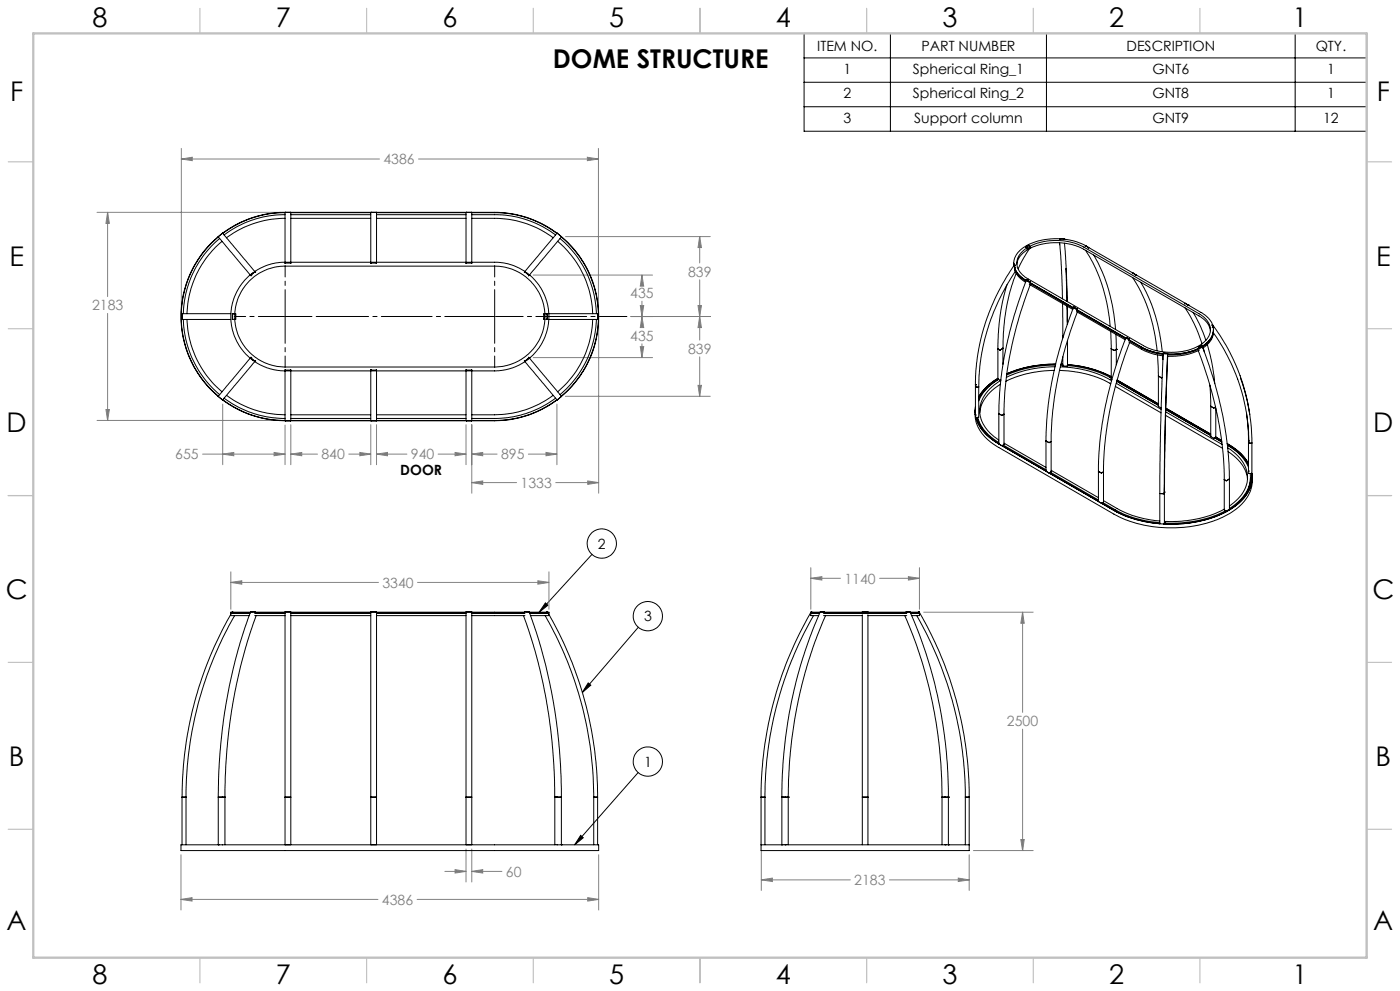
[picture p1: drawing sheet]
<svg xmlns="http://www.w3.org/2000/svg" width="420mm" height="297mm" viewBox="0 0 420 297" stroke-linecap="round" stroke-linejoin="round" font-family="sans-serif">
<g fill="none" stroke="#000" stroke-width=".3">
<path d="M241.2 10h168.8v29.3h-168.8zM241.2 17.4h168.8M267.1 10v29.3M313.9 10v29.3M388.5 10v29.3M241.2 24.7h168.8M241.2 32h168.8M148.2 94.9h.3M148.4 94.7v.3M177.6 166.2l-15.9 17.3M163.6 180.7l.8 .7-2.7 2.1zM191.5 188l-16.8 19.5"/>
<path d="M176.5 204.7l.7 .6-2.5 2.2zM191.5 231.5l-19.1 21.7M174.2 250.4l.8 .7-2.6 2.1z"/>
<circle cx="180.5" cy="162.9" r="4.4"/>
<circle cx="194.4" cy="184.6" r="4.4"/>
<circle cx="194.4" cy="228.3" r="4.4"/>
</g>
<g fill="none" stroke="#808080" stroke-width=".3">
<path d="M54.4 47.7l3.3-.6v1.1zM54.4 44.5v49.1M54.4 47.7h59.4M125.6 47.7h53.9M176.2 47.1l3.3 .6-3.3 .5zM179.5 44.5v49.1M29.1 63.6h55.1M32.3 63.6l.5 3.4h-1zM32.3 63.6v25.3M169.7 70.9h43.4M209.9 70.9l.5 3.3h-1zM209.9 70.9v7.9"/>
<path d="M32.3 93.9v32.1M159.9 82.4h35.9M179.6 96.1v51.7M189.3 94.9h23.8M192.1 91.6h1l-.5 3.3zM192.6 82.4l.5 3.4h-1zM192.6 94.9l.5 3.3h-1zM192.6 82.4v2.8M192.6 90.3v7.7M209.4 91.6h1l-.5 3.3zM209.9 94.9l.5 3.3h-1zM209.9 83.9v18"/>
<path d="M160 107.2h35.8M169.6 118.8h43.5M192.1 103.9h1l-.5 3.3zM192.6 103v4.2M209.4 115.5h1l-.5 3.3zM209.9 107v11.8M29.1 126h55.1M31.8 122.7h1l-.5 3.3zM60.8 136.1h24.7M66.8 136.1l3.3-.5v1zM66.8 121.1v18.2M82.2 135.6l3.3 .5-3.3 .5z"/>
<path d="M85.5 127.4v11.9M87.2 136.1l3.3-.5v1zM87.2 136.1h8M87.2 127.3v12M104.6 136.1h6.6M107.9 135.6l3.3 .5-3.3 .5zM111.2 127.3v12M113 136.1l3.2-.5v1zM113 127.3v12M113 136.1h9.1M131.4 136.1h8.4M136.5 135.6l3.3 .5-3.3 .5z"/>
<path d="M139.8 127.3v12M141.5 136.1l3.3-.5v1zM141.5 127.3v20.5M141.5 136.1h7.6M158.5 136.1h8.6M163.8 135.6l3.3 .5-3.3 .5zM167.1 121.1v18.2M141.5 144.6l3.3-.5v1.1zM141.5 144.6h13.5M166.7 144.6h12.9M176.3 144.1l3.3 .5-3.3 .6zM69.3 174.6l3.2-.5v1z"/>
<path d="M69.3 171.4v11.2M69.3 174.6h44.2M125.3 174.6h39.4M161.4 174.1l3.3 .5-3.3 .5zM164.7 171.4v11.2M243.2 173.3l3.4-.5v1zM243.2 170.1v12.5M243.2 173.3h8.9M263.9 173.3h11.9M272.5 172.8l3.3 .5-3.3 .5zM275.8 170.1v12.5M277.1 183.5h32.9"/>
<path d="M306.8 183.5l.5 3.3h-1.1zM306.8 183.5v30M306.8 218.5v36.4M54.3 256.2v16.5M139.8 254.5v9.8M141.5 254.5v9.8M179.6 256.2v16.5M228.4 255v11.9M290.8 256.2v10.7M292 254.9h18M306.2 251.6h1.1l-.5 3.3zM54.3 269.6l3.3-.6v1z"/>
<path d="M54.3 269.6h59.1M125.1 269.6h54.5M133.5 261.2h6.3M136.5 260.6l3.3 .6-3.3 .5zM141.5 261.2l3.3-.6v1.1zM141.5 261.2h9.1M176.3 269l3.3 .6-3.3 .4zM228.4 263.7l3.3-.5v1zM228.4 263.7h26.7M266.8 263.7h24M287.5 263.2l3.3 .5-3.3 .5z"/>
</g>
<path d="M85.3 94.9h-15M85.5 94.6v-15M85.5 95.1v15M85.8 94.9h15M148.4 94.6v-15M148.4 95.1v15" fill="none" stroke="#000" stroke-width=".3" stroke-dasharray="15.2 1.3 1.3 1.3" stroke-dashoffset="7.5"/>
<path d="M148.1 94.9h-52.2" fill="none" stroke="#000" stroke-width=".3" stroke-dasharray="15.2 1.3 1.3 1.3" stroke-dashoffset=".6"/>
<path d="M148.7 94.9h39.4" fill="none" stroke="#000" stroke-width=".3" stroke-dasharray="15.2 1.3 1.3 1.3" stroke-dashoffset="7"/>
<path d="M85.5 94.9v-.2M85.5 94.9h-.1M85.5 94.9v.1M85.5 94.9h.2" fill="none" stroke="#000" stroke-width=".3" stroke-dasharray="15.2 1.3 1.3 1.3"/>
<g fill="none" stroke="#c0c0c0" stroke-width=".35">
<path d="M60 2.5v7.5M110 2.5v7.5M160 2.5v7.5M210 2.5v7.5M260 2.5v7.5M310 2.5v7.5M360 2.5v7.5M2.5 48.5h7.5M410 48.5h7.5M2.5 98.5h7.5M410 98.5h7.5M2.5 148.5h7.5"/>
<path d="M410 148.5h7.5M2.5 198.5h7.5M410 198.5h7.5M2.5 248.5h7.5M410 248.5h7.5M60 287v7.5M110 287v7.5M160 287v7.5M210 287v7.5M260 287v7.5M310 287v7.5M360 287v7.5"/>
</g>
<path d="M10 10h400v277h-400z" fill="none" stroke="#c0c0c0" stroke-width=".7"/>
<path d="M163.6 180.7l.8 .7-2.7 2.1zM174.2 250.4l.8 .7-2.6 2.1zM176.5 204.7l.7 .6-2.5 2.2z" fill="#000"/>
<path d="M136.5 260.6l3.3 .6-3.3 .5zM141.5 261.2l3.3-.6v1.1zM54.3 269.6l3.3-.6v1zM176.3 269l3.3 .6-3.3 .4zM161.4 174.1l3.3 .5-3.3 .5zM69.3 174.6l3.2-.5v1zM243.2 173.3l3.4-.5v1zM272.5 172.8l3.3 .5-3.3 .5zM228.4 263.7l3.3-.5v1zM287.5 263.2l3.3 .5-3.3 .5zM306.8 183.5l.5 3.3h-1.1zM306.2 251.6h1.1l-.5 3.3zM209.4 91.6h1l-.5 3.3zM209.9 70.9l.5 3.3h-1zM192.6 82.4l.5 3.4h-1zM192.1 91.6h1l-.5 3.3zM209.4 115.5h1l-.5 3.3zM209.9 94.9l.5 3.3h-1zM192.1 103.9h1l-.5 3.3zM192.6 94.9l.5 3.3h-1zM176.3 144.1l3.3 .5-3.3 .6zM141.5 144.6l3.3-.5v1.1zM136.5 135.6l3.3 .5-3.3 .5zM113 136.1l3.2-.5v1zM107.9 135.6l3.3 .5-3.3 .5zM87.2 136.1l3.3-.5v1zM82.2 135.6l3.3 .5-3.3 .5zM66.8 136.1l3.3-.5v1zM163.8 135.6l3.3 .5-3.3 .5zM141.5 136.1l3.3-.5v1zM32.3 63.6l.5 3.4h-1zM31.8 122.7h1l-.5 3.3zM54.4 47.7l3.3-.6v1.1zM176.2 47.1l3.3 .6-3.3 .5z" fill="#808080"/>
<g fill="none" stroke="#000" stroke-width=".3">
<path d="M65.5 70.9v.1M65.5 71l9.6 11.4M65.5 71a31.2 31.2 0 0 0 0 47.7M65.5 70.9a31.2 31.2 0 0 0 0 47.9M65.9 71.5a30.5 30.5 0 0 0-10.9 22.5M66.6 72.3a29.6 29.6 0 0 0-10.5 21.7M66.7 69.9h.1M66.7 69.9l-1.2 1M66.8 69.9a31.5 31.5 0 0 1 18.7-6.3h62.9a30.9 30.9 0 0 1 18.7 6.3M66.8 69.9l9.6 11.4a16.3 16.3 0 0 1 9.1-2.7M85.5 63.7v14.9M85.5 63.7a31.2 31.2 0 0 0-18.6 6.3"/>
<path d="M85.5 64.3a30.4 30.4 0 0 0-18.3 6.1M85.5 65.4a29.7 29.7 0 0 0-17.6 5.9M85.5 78.7v.3M85.6 63.6l-.1 .1M85.6 78.7l-.1 .1M85.6 78.8v.2M85.6 78.7h1.5M87.1 63.6l.1 .1M87.1 78.7l.1 .1M87.1 78.8l.1 .2M87.2 63.7v14.9M87.2 78.7v.3"/>
<path d="M87.2 63.7h24M87.2 65.4h24M87.2 64.3h24M111.2 63.7v14.9M111.2 78.7v.3M111.3 63.6l-.1 .1M111.3 78.7l-.1 .1M111.3 78.8v.2M111.3 78.7h1.6M112.9 63.6l.1 .1M112.9 78.7l.1 .1M112.9 78.8v.2"/>
<path d="M113 63.7v14.9M113 78.7v.3M113 63.7h26.8M113 65.4h26.8M113 64.3h26.8M139.8 63.7v14.9M139.8 78.7v.3M139.9 63.6l-.1 .1M139.9 78.7l-.1 .1M139.9 78.8v.2M139.9 78.7h1.5M141.4 63.6l.1 .1"/>
<path d="M141.4 78.7l.1 .1M141.4 78.8l.1 .2M141.5 63.7v14.9M141.5 63.7h6.9a31 31 0 0 1 18.6 6.3M141.5 65.4h6.9a29.5 29.5 0 0 1 17.5 5.9M141.5 64.3h6.9a30.2 30.2 0 0 1 18.3 6.1M141.5 78.7v.3M167.1 69.9l1.3 1M167.1 69.9l-9.6 11.4a16.1 16.1 0 0 0-9.1-2.7h-62.9M167.3 72.3a29.6 29.6 0 0 1 10.5 21.7M168 71.5a30.5 30.5 0 0 1 10.9 22.5M168.4 70.9v.1"/>
<path d="M168.4 70.9a31.2 31.2 0 0 1 0 47.9M168.4 71l-9.5 11.4M168.4 71a31.2 31.2 0 0 1 0 47.7M304.1 78.8a1.94 1.94 0 0 1-.7 2.1l-1.8 2.8a61.7 61.7 0 0 0-9 31.6M304.1 79l.1 .6M304.1 79.1v.6M304.3 79.4l.1 .7 .2 .2-.2-.2M304.3 79.4l-.1 .1M304.3 79.4h.1M304.3 79.4l.2 .1M304.3 79.4l.1 .7M304.3 79.4v.1"/>
<path d="M305.1 79.2a7.3 7.3 0 0 1 5.6-5.5l3.1-.7 3.9-.3 3.3 .5 3.2 1 35.9 20.7a5.9 5.9 0 0 1 3 4.2M306.6 75.5l1.1-.9 1.9-1.1 1.6-.6 2.9-.7 4.5-.1 4.3 1 2.2 .9 35.8 20.8a4.7 4.7 0 0 1-.4 8.3l-1.7 1-2.1 .8-3.8 .6-4.8-.2-3.6-1-37.2-21.4a4.6 4.6 0 0 1-.7-7.4zM307.7 74l-.1 .1M307.7 74l.1 .2M307.7 74h.1M308 74.5l.2 .1M308.2 74.6h.1M308.6 73.6l.1 .1-.2-.2-.8 .5M308.6 73.6h.1M308.6 73.6l-.9 .4M308.9 74.5l-1.8 2.8-1.7 3.3M308.9 74l.2 .2"/>
<path d="M309 74l.1 .2M309.1 74.2h.1M309.1 74.2l-.9 .4M309.1 74.2l-.1 .2M317.9 72.7l.5 7.3 .3 9.6M317.9 71.6h-2.4l-2.6 .3-2.1 .5-2.7 1.2a6 6 0 0 0-3.9 6.2l.1 .2M318 71.5l-.1 .1M318 71.6h.1M318 71.6l-.1 .2M318 71.5l1.2 .1M318 71.6h1.2M319.2 71.6l3.7 .8 2.8 1.3"/>
<path d="M319.2 71.6h.1M319.2 71.6v.2M319.3 72.9l.6 8.9 .3 8.6M325.6 75l3.1 5.5 1.9 4.8 1.5 5.8 1 6.8M325.6 73.7l-.1 .1M325.7 73.7h.1M325.7 73.7l.8 .5M325.7 73.7v.1M325.7 73.7h-.1M325.7 73.7l.9 .5M326.5 74.2v.1l.1-.1M326.5 74.2h.1"/>
<path d="M326.6 74.2h.1M326.6 74.2l13.2 7.6M328.1 76.4l2.6 5.1 1.8 4.9 1.4 6 .8 6.4M54.6 94.1l.1 1.6h14.6M54.7 94l-.1 .1M54.7 94h14.6M55 95.7a30.6 30.6 0 0 0 10.9 22.6M56.1 95.7a29.4 29.4 0 0 0 10.5 21.7M69.7 94h.3M69.7 95.7h.3M69.8 94v1.7M69.8 94.1v1.6h.2"/>
<path d="M69.8 94.1h.1M69.8 94.1h.2M70.4 94.1h.2M70.4 94l.3 .1v1.6h-.3M70.6 94.1h.1M70.7 94.1v1.6h-.3M74.8 84.2a15.4 15.4 0 0 1 10.7-4.4h62.9a15.1 15.1 0 0 1 15.1 15.1 15.1 15.1 0 0 1-15.1 15.1h-62.9a15.1 15.1 0 0 1-14-9.3 15.1 15.1 0 0 1 3.3-16.5zM75.1 82.5l.2 .2M75.2 82.5h.1M75.2 82.5l.2 .2M76.1 81.6a16.3 16.3 0 0 0 0 26.5M76.4 81.5h.1"/>
<path d="M76.4 81.4l.1 .1M76.4 81.5l-1.2 1M76.4 81.5l.2 .2M76.5 81.5l-1.3 1M76.5 81.5l.1 .1M157.3 81.6l.2-.2 1.2 1.1M157.3 81.7l.2-.2 1.1 1M157.9 81.6a16.3 16.3 0 0 1 0 26.5M158.6 82.5h.1M158.6 82.5l-.1 .2M158.7 82.5l-.1 .2M158.7 82.5h.1"/>
<path d="M163.3 94.1h.1M163.3 94.1v1.6h.2M163.3 94.1h.2M163.5 94h-.3v1.7h.3M163.9 94.1h.2M163.9 94h.3M163.9 95.7h.3M164.1 94l.1 .1M164.1 95.6l-.2 .1M164.1 94.1v1.5M164.2 95.6l-.1 .1M164.6 95.7h14.6"/>
<path d="M164.6 94h14.6M177.8 95.7a29.4 29.4 0 0 1-10.5 21.7M178.9 95.7a30.6 30.6 0 0 1-10.9 22.6M179.2 94l.1 .1M179.3 95.6l-.1 .1M179.3 94.1v1.5M302.1 85.4l-1.1 3.8-.9 5.1-.6 5.9-.1 4.3M304.4 80.3v.1a7.5 7.5 0 0 0 3.5 3.7l-3.5 10.1-2.4 9.1-1.6 9.6-.5 4.6-.3 6.5M304.4 80.3v.1a7.8 7.8 0 0 0 3.4 3.6l34.6 20M304.4 80.5v.1a7.6 7.6 0 0 0 3.4 3.6M304.4 80.9v.1a7.4 7.4 0 0 0 3.3 3.6M304.4 80.1h.1"/>
<path d="M304.6 81.4l-2.2 3.4a62 62 0 0 0-8.8 31.2M304.9 81.9l-1.9 5.3-1.2 5.5-.6 5.2-.3 6.4M307.9 83.9v.1M308 83.9l.9 .5M308 83.9h.1M308.8 84.6l13.2 7.6-3.3 9.4-2.5 9.8-1.7 9.6-.5 4.7-.2 6.4M308.8 84.8l13.1 7.6M308.8 85.2l13 7.5M308.8 84.4l.1 .1M308.9 84.4h.1M308.9 84.4l.1 .1M309.1 85.4l-3.5 10.1-2.7 11.1-.8 4.8-.7 6-.2 6.7"/>
<path d="M318.8 91v9.6M319.8 80.4l.3 9.9M320.1 91.8l.1 5.5M320.2 91.8l.1 5.3M322.1 92.1v.1M322.1 92.1l1 .5M322.1 92.1h.1M322.2 92.1h.1M322.2 92.1l.8 .5M322.9 92.8l14.8 8.5-2.8 8-3.2 11.9-1.6 9.6-.4 4.6-.2 5.8M322.9 93l14.8 8.5M322.9 93.4l14.6 8.4"/>
<path d="M323 92.6h.1M323.2 93.6l-3.7 10.7-2.2 9.1-1.5 10.2-.5 8.7M333.2 99.3l.2 5.2M339.8 83.2l2.4 4.1 2.5 6.1 1.6 5.9 .8 5.8M339.8 81.8l.9 .5-.1 .2M339.8 81.8l-.1 .2M339.8 81.9h.1M339.8 81.9l.9 .5M339.8 81.9l-.1 .1M340.7 82.4h.1M340.7 82.4l-.1 .1M340.8 82.4l14.8 8.5"/>
<path d="M342.2 84.6l2.8 5.5 1.6 4.5 1.3 5.4 .8 5.4M355.5 92.2l2.6 4.6 2.5 6.2M355.6 90.9l.8 .5M355.6 90.9v.1M355.6 90.9l-.2 .1 .2-.1M355.6 90.9l4.7 2.8a7.1 7.1 0 0 1 3.5 3.7M356.4 91.4l-.1 .2 .2-.1M356.4 91.4h.1M358 93.7l2.3 4.5 1.5 3.8M363.8 97.4h.1M363.7 97.4h.1M363.7 97.4h-.1"/>
<path d="M363.7 97.4l.1 .7M363.7 97.4l-.1 .1M363.8 97.4l.3 .5a58.2 58.2 0 0 1 10.8 26.3M363.8 97.4v.7M363.8 98.1h.1M363.8 98.1l-.1 .1M363.9 97.6a5.6 5.6 0 0 1-3.1 6.1l-2.2 1.1-3 .9-3.2 .4-3.1-.1M364 99.8h.1a57.1 57.1 0 0 1 10.5 33M364 98.8a7 7 0 0 1-5.2 6l-4.2 1.1-4.3 .2-.7 18.4-.4 23.5M364 99a6.9 6.9 0 0 1-4.9 5.8l-4.1 1.3-4.7 .2M364 99.1a5.8 5.8 0 0 1-3.1 5.2M65.5 118.7v.1"/>
<path d="M66.8 119.9a31.5 31.5 0 0 0 18.7 6.2h62.9a31.5 31.5 0 0 0 18.7-6.2M66.9 119.8a30.9 30.9 0 0 0 18.6 6.2M67.2 119.3a30.8 30.8 0 0 0 18.3 6.1M67.9 118.5a29.6 29.6 0 0 0 17.6 5.8M75.1 107.3l-9.6 11.4M75.2 107.2l1.3 1.1M75.2 107.2h-.1M75.2 107.2h.1M75.2 107.2l1.2 1M75.3 107l-.1 .2M75.4 107.1l-.2 .1M76.4 108.2h.1"/>
<path d="M76.5 108.3h-.1M76.6 108.1l-.2 .1M76.6 108.2l-.1 .1M85.5 111.2h62.9a16.2 16.2 0 0 0 9.1-2.8l9.6 11.4M85.5 111.2a16.2 16.2 0 0 1-9.1-2.8l-9.6 11.5-1.3-1.1M85.5 111.2v14.8M85.5 110.9h1.7M85.5 110.8v.2M85.6 110.8v.1h1.6v-.1M87.2 111.2v14.8M87.2 110.8v.2M111.2 110.9h1.8"/>
<path d="M111.2 111.2v14.8M111.2 110.8v.2M111.3 110.9h.1M111.3 110.8v.1M111.3 110.9h1.6M112.9 110.9h.1M112.9 110.8v.1M113 111.2v14.8M113 110.8v.2M139.8 110.9h1.7M139.8 111.2v14.8M139.8 110.8v.2"/>
<path d="M139.9 110.9h.1M139.9 110.8v.1M139.9 110.9h1.5M141.4 110.9h.1M141.5 110.8v.1M141.5 111.2v14.8M141.5 110.8v.2M158.5 107.1l.1 .1M158.6 107l.1 .2M158.6 107.2l-1.1 1-.2-.1M158.6 107.2h.1M158.7 107.2l-1.2 1.1-.2-.1"/>
<path d="M158.7 107.2h.1M158.9 107.3l9.5 11.4M165.9 118.5a29.4 29.4 0 0 1-17.5 5.8h-6.9M166.7 119.3a30.8 30.8 0 0 1-18.3 6.1h-6.9M167 119.8a30.7 30.7 0 0 1-18.6 6.2h-6.9M168.4 118.8l-1.3 1M168.4 118.7v.1M292.6 115.3h.1M292.6 115.3v9.1M292.6 115.3l.1 .7M292.7 116l.1 .1M293.6 116l-.8 .1"/>
<path d="M293.6 116h.1M293.6 116v9.1h-.8M293.6 119a15.2 15.2 0 0 1 5.8-5.6 15.8 15.8 0 0 0-5.8 5.7M299.4 104.5h.1M299.4 113.6h.1M299.4 104.5v.1M299.4 104.5v9.1M299.4 113.6l.5 .3 .3-.1M299.5 113.7a15.7 15.7 0 0 0-5.9 5.7M299.5 113.7a14.3 14.3 0 0 0-5.9 6.4M300.1 115.2a11.5 11.5 0 0 0-6.2 8.5M300.2 114a11 11 0 0 0-6.3 9.8 11.5 11.5 0 0 0 5.7 8.1"/>
<path d="M300.9 104.4l-.9 .5-.6-.3M300.9 104.3v.1M300.9 104.3v4.9M302 112a37.3 37.3 0 0 1 14.7-2.9 37.3 37.3 0 0 0-14.7 2.9M316.3 111a34.4 34.4 0 0 0-14.5 3.3M316.5 109.9a34.5 34.5 0 0 0-14.6 3.2M316.6 109.4a35.7 35.7 0 0 0-14.6 3M317.9 111a32.7 32.7 0 0 1 15.3 4M318.1 110a31.6 31.6 0 0 1 15.4 4.1M318.2 109.4l.6 .1M318.3 109.2h.5M318.3 109.1h.5"/>
<path d="M318.8 100.6h.1M318.8 107v2.7h1.4l.1-.4M318.8 100.6v.7M318.9 100.6h.2M320.2 109.6a33.4 33.4 0 0 1 13.2 3.7M320.3 109.3a34.2 34.2 0 0 1 13.1 3.6M320.3 109.3a34.7 34.7 0 0 1 13.1 3.6M320.3 102.1v7.2M332.9 113l.5 .3M333.4 104.6l.9 .5 .6-.4M333.4 104.5v.1M333.4 113.6h.1"/>
<path d="M333.4 104.5v9.1M333.4 113.6l.2 .1M334.6 115.8l13.7 7.9M334.8 100.2l.1 4.5M334.9 114.9l13.4 7.8M334.9 104.7h.1M334.9 104.7v4.6M335 114.3l12.5 7.2M335.1 113.9l12.4 7.2M337.8 101.1h.1M337.8 101.1l-.1 .1M337.8 101.1l.9 .5"/>
<path d="M337.9 101.1h.1M337.9 101.1l.8 .5M338.6 101.8l3.8 2.2M338.6 102.1l5.3 2.9 1.7 .6 3.3 .6M338.6 102.5l4.8 2.7 2.5 .9 3 .5M338.7 101.6l.2 .1zM338.9 102.6l-3.2 9.4-2.8 11.2-1.5 10.7-.4 7.5M342.4 104l2.9 1.3 3.7 .7-.8 21.5-.3 20.4M342.4 104l3.2 1.3 2.8 .6h.6M347.2 106.4l.3 6.3M347.5 112.7h.1M347.5 112.7v9.1l.8 .5"/>
<path d="M347.5 112.7l.9 .5M348.4 113.2h.1M348.7 113.1l-.2 .1M348.8 106.6l.1 1.2M349 105.9h.1M349 105.9h1.2M350.2 105.9h.1M350.2 105.9l.1 .1M350.3 105.9h.1M350.3 106.7l-.7 19.8-.3 21M359.5 105.1l3.5 10.6 2.4 9.7 1.6 10.8 .3 7.5M359.6 104h.1"/>
<path d="M359.6 104h-.2M359.7 104h-.1M359.8 104.9l-2.4 1-2.1 .5-2.6 .3h-2.4M360.5 103.5h.1M360.5 103.5l-.9 .5M360.5 103.5h-.1M360.5 103.5l.1 .1M360.7 103.9h.1M360.8 104.1l3.8 11.4 2.2 9 1.4 8.9 .6 10.1M361 104.2l.3 1.3M362.2 103.3l1.3 5.2 .9 6.4M363 115.4l.2 6.3"/>
<path d="M372.1 113.3a56.5 56.5 0 0 1 3.5 19.4M85.5 126l.1 .1M87.2 126l-.1 .1M87.2 126h24M87.2 125.4h24M87.2 124.3h24M111.2 126l.1 .1M113 126l-.1 .1M113 126h26.8M113 125.4h26.8M113 124.3h26.8M139.8 126l.1 .1"/>
<path d="M141.5 126l-.1 .1M292.5 123.1v1.1a11.9 11.9 0 0 0 6.7 9.7l35 20.2a38.1 38.1 0 0 0 34.8-.3 11.8 11.8 0 0 0 6.7-10.7M292.6 124.4l.2 .7M292.6 124.4h.1M292.6 121.9v2.5M292.6 122.4v1.5M292.6 122.8v.5M292.8 125.1a13.3 13.3 0 0 0 6.8 8M293.2 125.1a12.9 12.9 0 0 0 6.4 7.9 13.6 13.6 0 0 1-6.8-7.9M293.3 125.1a13.1 13.1 0 0 0 6.3 7.5M299.6 133.1l1 .5M299.6 124h.1"/>
<path d="M299.6 133.1l34.6 19.9a34.2 34.2 0 0 0 13.7 4M299.6 124v9.1M299.7 124l.8 .5M300.5 124.5h.1M300.6 133.6l13.2 7.6M301 133.4l12.8 7.4M301.2 124.2l-.6 .3M301.2 124.1v.1M301.2 124.1v9.1l-.6 .4M301.2 132.8l12.6 7.3M313.8 132.1v.1M313.8 132.1v9.1"/>
<path d="M313.8 132.2l.9 .5 .6-.4M315.3 132.3h.1M315.3 132.3v9.1l-.6 .3M349.7 124.5l17.1 9.9M349.7 122.7l13.5 7.8M349.7 123.4l16.9 9.8M349.7 122.3l13.5 7.8M363.2 121.7l.9 .6M363.2 130.8h.1M363.2 121.7v9.1M363.3 130.8l.8 .5 .6-.3M364.1 122.3h.1"/>
<path d="M364.4 131.2l2.1 1.3M364.7 122l-.5 .3M364.7 131h.1M364.7 122.4v8.6M364.7 131l1.8 1M368.2 133.4a15.3 15.3 0 0 1 6.3 6M368.2 133.4a14.1 14.1 0 0 1 6.3 6.7M368.3 134.2a10.8 10.8 0 0 1 5.9 9.6 11.2 11.2 0 0 1-5.4 7.9M368.4 135.4a11.3 11.3 0 0 1 5.9 8.2M374 124l.5 4.8v3.3M374.5 132.1h.1M374.5 138.9a15.5 15.5 0 0 0-6.3-5.9 15.7 15.7 0 0 1 6.3 6"/>
<path d="M374.5 132.1v9.1M374.5 132.1l.1 .7M375.5 132.8h-.9M375.6 132.7l-.1 .1M375.6 132.7v9.1M313.8 141.2h.1M313.8 141.2l.9 .5M314.8 141.7l14.7 8.5-14.8-8.5M315.1 141.5l14.4 8.4M315.3 141l14.2 8.2M329.5 150.3l1 .5M329.5 141.2h.1"/>
<path d="M329.5 150.3h.1M329.5 141.2v9.1M329.5 141.2l.9 .5M330.4 141.7h.1M330.5 150.8l3.8 2.2a33.8 33.8 0 0 0 13.6 3.9M330.5 150.8l4.8 2.8M330.8 150.6l3.8 2.2a32.2 32.2 0 0 0 13.3 3.9M331 141.4l-.5 .3M331 141.4v9.1l-.5 .3M331 141.4h.1M331 150l4.2 2.4a31.1 31.1 0 0 0 12.7 3.7M347.9 147.9h.1"/>
<path d="M347.9 156.9l1.3 .2M347.9 147.9v9M348 147.9l1.2 .1M349.2 148h.1M349.2 157v.1M349.3 147.5h.1M349.3 156.6h.1M349.3 147.5v9.1M349.3 147.5l-.1 .5M349.3 156.6l-.1 .4M367.3 143.7v.1M367.3 152.6a34.6 34.6 0 0 1-18 3.6"/>
<path d="M367.3 143.8l.5 .3M367.7 153.1a35.3 35.3 0 0 1-18.4 3.6M367.8 144.1h.1M368.8 143.6l-.9 .5M368.8 143.5v9.1l-.9 .6-.6-.4v-9.1M368.8 143.5v.1M374.5 141.2l.2 .7h.8M374.5 141.2h.1M375 141.9a10.1 10.1 0 0 1-4.8 9.5l-1.4 1M375.1 143.1a11.5 11.5 0 0 1-6.5 9.8l-1.1 .7M375.5 141.9l.1 1.4M375.5 141.9a10.1 10.1 0 0 1-4.9 9.7 33.8 33.8 0 0 1-21.4 5.4"/>
<path d="M375.6 141.8l-.1 .1M375.6 141.8a10.8 10.8 0 0 1-5.7 10.4 35 35 0 0 1-20.7 4.9M69.3 184.5h5.5M69.6 183.6l-.2 .3M69.6 183.5h.4M70.4 184.5a108.3 108.3 0 0 0-14.6 54.4M75 183.9h-5.7v.2a110.1 110.1 0 0 0-14.7 54.8M75.1 183.5h1.5M76.1 183.5h-6.8l5.8 .1-2.5 7.2-2.1 7.3-2.8 13.3-1.7 13.7-.5 13.8M76.4 183.9h9.1M76.4 184.5h9.1M76.4 183.5h9.1"/>
<path d="M76.4 183.6h9.1M76.7 183.6l.1 .1M76.8 184.5l-2.6 7.9-1.5 5.4-2.9 13.2-1.7 13.6-.5 7.8-.1 6.5M85.5 183.5h1.7M85.5 183.6v55.3M85.5 183.5h72M85.5 183.6h.1M87.2 183.6h24.1M87.2 183.6v55.3M87.2 183.9h24M87.2 184.5h24M111.2 183.5h1.8"/>
<path d="M111.2 183.6v55.3M112.9 183.6h27M113 183.6v55.3M113 183.9h26.8M113 184.5h26.8M139.8 183.5h1.7M139.8 183.6v55.3M141.5 183.6h16M141.5 183.6v55.3M141.5 183.9h16M141.5 184.5h16M157.1 184.5l3.4 10.4 1.4 5.5 2 9.5 1.3 8.6 .6 5.9 .5 6.9 .1 7.6"/>
<path d="M157.2 183.6l-.1 .1M157.9 183.5h6.8l-5.9 .1M158.7 183.3l-1.4 .2M158.7 183.3h.1M158.7 183.3l.1 .2M158.8 183.6l2.6 7.6 2.3 8.2 2.4 11.4 1.7 13.7 .5 7.9 .1 6.5M158.9 183.9h5.8v.2M159.2 184.5h5.4M163.5 184.5a109.3 109.3 0 0 1 14.6 54.4M163.9 183.5h.4M164.3 183.6l.2 .3M164.6 184.1a110.1 110.1 0 0 1 14.7 54.8"/>
<path d="M243.2 183.5a110.7 110.7 0 0 0-14.9 55.4M243.3 183.5h.4M243.8 183.6h.1M243.8 183.6v.3M244.1 184.5a109.3 109.3 0 0 0-14.6 54.4M245.9 183.9h-2.7v.6h2.4M246 183.5h-2.8l2.8 .1M246.3 183.5h26.5M247 183.6h25.1M247.1 183.9h24.9M247.1 184.5h11.6M247.4 183.5l-1.3-.2-.2 .5a136 136 0 0 0-11.3 55.1"/>
<path d="M247.5 183.6h.1M247.6 184.5l-.3 .8a135.9 135.9 0 0 0-10.8 53.6M258.7 183.5h1.7M258.7 184.3v54.6M258.7 183.6v.3M260.4 184.3v54.6M260.4 184.5h11.6M260.4 183.6v.3M271.4 184.5l.3 .7a135.1 135.1 0 0 1 10.9 53.7M271.6 183.6h.1M271.7 183.5l1.3-.2a136.8 136.8 0 0 1 11.5 55.6M273 183.5h2.8l-2.7 .1"/>
<path d="M273.2 183.9h2.6v.6h-2.3M275 184.5a108.3 108.3 0 0 1 14.6 54.4M275.2 183.6h.1M275.2 183.6v.3M275.4 183.5h.4M275.8 183.5a109.8 109.8 0 0 1 15 55.4M54.6 238.9h.1M54.6 238.9v14.3M54.7 238.9h1M55.7 238.9h.1M55.8 238.9v14.3M65.5 238.9h.1"/>
<path d="M65.5 238.9v14.3M65.5 238.9h2M67.5 238.9h.1M67.5 238.9v14.3M85.5 238.9h.1M85.5 238.9v14.3M85.6 238.9h1.5M87.1 238.9h.1M87.2 238.9v14.3M111.2 238.9h.1M111.2 238.9v14.3M111.3 238.9h1.6"/>
<path d="M112.9 238.9h.1M113 238.9v14.3M139.8 238.9h.1M139.8 238.9v14.3M139.9 238.9h1.5M141.4 238.9h.1M141.5 238.9v14.3M166.4 238.9h2M166.4 238.9h.1M166.4 238.9v14.3M168.4 238.9h.1M168.4 238.9v14.3"/>
<path d="M178.1 238.9h.1M178.1 238.9v14.3M178.2 238.9h1.1M179.3 238.9v14.3M228.3 238.9h1.1M228.3 238.9v16h62.5v-16M229.4 238.9h.1M229.5 238.9v14.3M234.6 238.9h1.9M234.6 238.9h.1M234.6 238.9v14.3M236.5 238.9h.1"/>
<path d="M236.5 238.9v14.3M258.7 238.9h1.6M258.7 238.9v14.3M260.3 238.9h.1M260.4 238.9v14.3M282.6 238.9h1.9M282.6 238.9h.1M282.6 238.9v14.3M284.5 238.9h.1M284.5 238.9v14.3M289.6 238.9h.1M289.6 238.9v14.3"/>
<path d="M289.7 238.9h1M290.7 238.9h.1M65.5 253.2h20M65.5 253.2h.1M65.5 253.2h-11.2v1.7h125.3v-1.7h-11.2M85.5 253.2h82.9M168.4 253.2h.1M228.3 253.2h6.3M234.6 253.2h.1M234.6 253.2h.9M235.5 253.2h.1M235.5 253.2h48"/>
<path d="M283.5 253.2h.1M283.5 253.2h1M284.5 253.2h.1M284.5 253.2h6.3"/>
</g>
<g font-size="8.1">
<text x="27.8" y="8">8</text>
<text x="82.8" y="8">7</text>
<text x="132.8" y="8">6</text>
<text x="182.8" y="8">5</text>
<text x="232.8" y="8">4</text>
<text x="282.8" y="8">3</text>
<text x="332.8" y="8">2</text>
<text x="387.8" y="8">1</text>
<text x="3" y="30.4">F</text>
<text x="413" y="30.4">F</text>
<text x="2.8" y="79.6">E</text>
<text x="412.8" y="79.6">E</text>
<text x="2" y="129.6">D</text>
<text x="412" y="129.6">D</text>
<text x="1.7" y="179.6">C</text>
<text x="411.7" y="179.6">C</text>
<text x="2.7" y="229.6">B</text>
<text x="412.7" y="229.6">B</text>
<text x="2" y="278.9">A</text>
<text x="412" y="278.9">A</text>
<text x="27.8" y="295">8</text>
<text x="82.8" y="295">7</text>
<text x="132.8" y="295">6</text>
<text x="182.8" y="295">5</text>
<text x="232.8" y="295">4</text>
<text x="282.8" y="295">3</text>
<text x="332.8" y="295">2</text>
<text x="387.8" y="295">1</text>
</g>
<text font-size="7.8" x="165.9" y="20.5">DOME STRUCTURE</text>
<g font-size="4.2">
<text x="245.1" y="15.2">ITEM NO.</text>
<text x="276.4" y="15.2">PART NUMBER</text>
<text x="338" y="15.2">DESCRIPTION</text>
<text x="394.7" y="15.2">QTY.</text>
<text x="253" y="22.1">1</text>
<text x="273.8" y="22.1">Spherical Ring_1</text>
<text x="345.8" y="22.1">GNT6</text>
<text x="398.1" y="22.1">1</text>
<text x="253" y="29.5">2</text>
<text x="273.8" y="29.5">Spherical Ring_2</text>
<text x="345.8" y="29.5">GNT8</text>
<text x="398.1" y="29.5">1</text>
<text x="253" y="36.8">3</text>
<text x="274.2" y="36.8">Support column</text>
<text x="345.8" y="36.8">GNT9</text>
<text x="396.9" y="36.8">12</text>
<text x="120.1" y="142.5">DOOR</text>
<text x="179.4" y="164.4">2</text>
<text x="193.2" y="186.2">3</text>
<text x="193.2" y="229.8">1</text>
</g>
<g font-size="4.2" fill="#808080">
<text x="115" y="49.2">4386</text>
<text x="206.4" y="82.9">839</text>
<text x="189.1" y="89.3">435</text>
<text x="27.6" y="93">2183</text>
<text x="189.1" y="102.1">435</text>
<text x="206.4" y="106">839</text>
<text x="52.6" y="137.7">655</text>
<text x="96.5" y="137.7">840</text>
<text x="123.3" y="137.7">940</text>
<text x="150.3" y="137.7">895</text>
<text x="156.2" y="146.2">1333</text>
<text x="114.7" y="176.1">3340</text>
<text x="253.3" y="174.9">1140</text>
<text x="302.1" y="217.6">2500</text>
<text x="151.8" y="262.7">60</text>
<text x="256.3" y="265.3">2183</text>
<text x="114.6" y="271.1">4386</text>
</g>
</svg>
